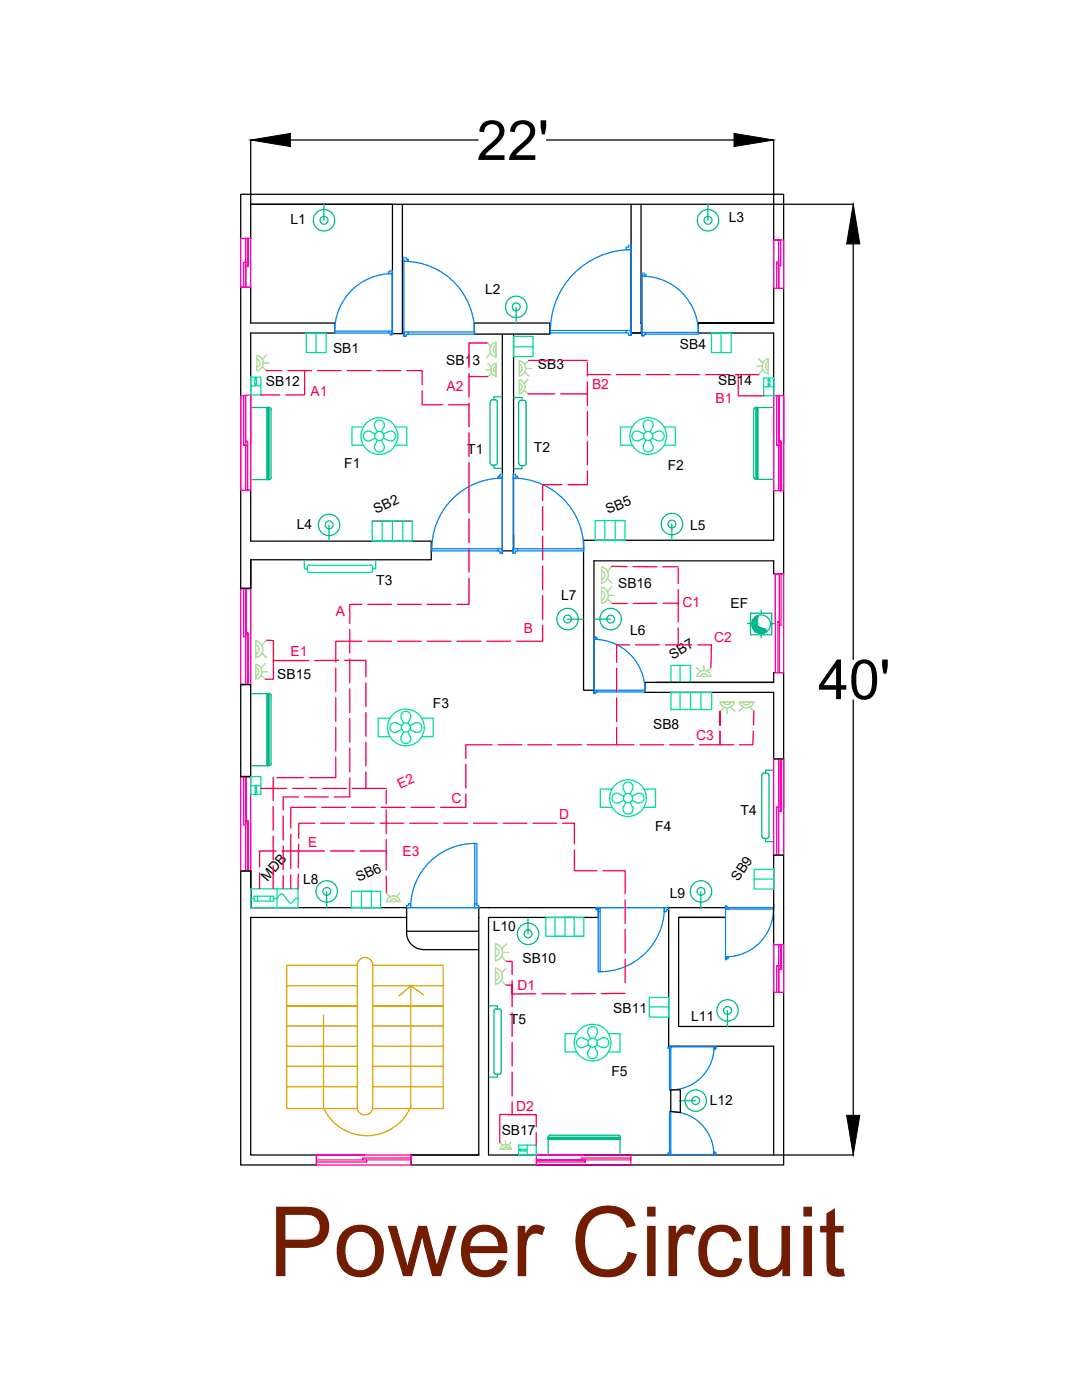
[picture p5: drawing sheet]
<svg xmlns="http://www.w3.org/2000/svg" width="216mm" height="279mm" viewBox="0 0 216 279" stroke-linecap="round" stroke-linejoin="round" font-family="sans-serif">
<!-- layer: 0 -->
<g fill="none" stroke="#000" stroke-width=".25">
<path d="M48 47.6v-8.8h108.4v75.7M48 57.3v60.1M50 47.6v-6.8h104.4v23.7M50 40.8h28.3v23.7M50 57.3v7.2h16.8M80.3 40.8v21.9M125.9 40.8v23.7M127.9 40.8l.1 23.7M66.8 66.5h-16.8v41.5M94.6 64.5h15.1M100.2 66.7v41.3M102.5 66.7v43.2"/>
<path d="M125.9 66.5h2.1M139.3 64.5h15.1h-15.1M139.3 66.5h15.1v41.3M50 111.9v5.5M116.4 111.9v23.8M118.5 111.9h35.9v2.6M130.8 138.2h23.6v13.3M154.4 134.2v2h-23.6M156.4 134.2v17.3M48 173.8v58.7h15.1M50 173.8v7.3h31.1M81.1 183.1h-31.1v47.4h13.1"/>
<path d="M95.5 183.1v47.4h-13.5M107 181.1h12.4M119.4 183.1h-21.9v47.4h35.9M133.4 181.1h11.4M133.4 183.1v12.1M135.4 183.1h9.4h-9.4M135.4 183.1v12.1M154.4 183.1v21.8h-19M156.4 181.1v51.4h-74.4M133.4 204.9v3.9M135.4 208.8h19v21.7h-19"/>
</g>
<!-- layer: Wall -->
<g fill="none" stroke="#000" stroke-width=".25">
<path d="M50 27.9v12.9M57.9 27.9h37.5M109 27.9h37.5M154.4 27.9v12.9M154.4 40.8h15.9M170.3 48.7v82.9M66.8 64.5v2M80.3 62.7v3.9h-2v-2.1M94.6 64.5v2.2h15.1v-2.2M125.9 64.5v2h2.1v-2v2M139.3 64.5v2M48 117.5h2"/>
<path d="M50 108h36v3.7h-36M50 111.7v5.7h-2M50 111.7v5.7M102.5 106.7v3.2h-2.3v-1.9M118.5 111.9v25.9h-2.1v-2.1M154.4 107.8h-38v4.1M154.4 114.5h2M48 136.6h2M48 136.6h2v18.4h-2zM128.7 138.2h2.1M154.4 136.2h-25.7v1.6M154.4 134.2h2"/>
<path d="M170.3 139.7v82.9M48 155h2M154.4 151.5h2v29.6M48 173.8h2v7.3v-7.3zM156.4 170.6h-2v10.5M81.1 181.1v4.7M81.1 185.8h14.4M81.2 185.8a3.3 3.3 0 0 0 3.1 3.7M84.3 189.5h11.2M107 181.1h-11.5v2M119.4 181.1v2M133.4 181.1v2"/>
<path d="M133.4 195.2v9.7M135.4 195.2v9.7M154.4 180.4v2.7M133.4 208.8h2M133.8 217.5h1.9v4.5l-1.9-.2zM63.1 230.5v2M95.5 230.5h-13.5v2M133.4 230.5h2M154.4 230.5h15.9"/>
</g>
<path d="M50 27.9l7.9-1.3v2.7zM146.5 26.6l7.9 1.3-7.9 1.4zM170.3 40.8l1.3 7.9h-2.7zM168.9 222.6h2.7l-1.3 7.9z" fill="#000" stroke="#000" stroke-width=".2"/>
<!-- layer: Stairs -->
<g fill="none" stroke="#dda500" stroke-width=".25">
<path d="M57.2 192.7h14.1v28.5h-14.1zM57.2 196.7h14.1M71.3 192.6a1.55 1.55 0 0 1 1.5-1.5 1.55 1.55 0 0 1 1.6 1.5M74.4 192.7h14v28.5h-14M74.4 196.7h14M74.4 192.7v28.5M79.6 198.8l2.4-2.1v24M82 196.7l2.6 1.9M57.2 200.7h14.1h-14.1M57.2 200.7h14.1M57.2 204.8h14.1M57.2 208.8h14.1"/>
<path d="M57.2 212.8h14.1M57.2 216.9h14.1M64.5 202.6v18.6M74.4 200.7h14zM74.4 204.8h14M74.4 208.8h14M74.4 212.8h14M74.4 216.9h14M71.3 221.2a1.59 1.59 0 0 0 1.5 1.3 1.59 1.59 0 0 0 1.6-1.3M82 220.7a9.5 9.5 0 0 1-8.5 5.9 9.5 9.5 0 0 1-8.9-5.4"/>
</g>
<!-- layer: Windows -->
<g fill="none" stroke="#ff00bf" stroke-width=".25">
<path d="M48 57.3h2M49.1 52.4h-.5h.5h-.5v4.9M49.4 47.6v5.6v-5.6v5.6h-.3M50 47.6h-2v9.7h2v-9.7h-.9v9.7v-4.6M154.4 47.9h2v9.6h-2v-9.6h1v9.6v-4.8h-.4M155.4 52.3h-.4v5.2M155.8 47.9v5.1h-.4M48.6 78.9v10h.5M49.1 78.9v18.9h.9M50 78.8l-2 .2v18.8h2v-19v9.6M155 79v9.9h.4M155.4 79v18.9v-18.9v9.4"/>
<path d="M156.4 79h-2v18.9h2v-18.9v9.4M49.1 88.1h.3v9.7M155.4 88.1h.4v9.8M48 117.5h2v19.1h-2zM48.6 117.5v9.6h.5M50 117.5v18.8M154.7 114.5h1.7v19.7h-1.7v-19.7v10M155.9 114.5v10.3h-.4M49.1 126.7v-9.2v19.1h.3v-.3M49.1 126.3h.3M49.4 126.3v10zM155.2 124.1v10.1"/>
<path d="M155.5 124.1h-.3h.3M155.5 124.5v-10v19.7M48 155h2v18.8h-2zM48.6 155v9.6h.5M154.4 151.5h2v19.1h-2zM155.8 151.5v10.4v-10.4v10.4v-10.4v10.4v-10.4v10.4h-.4M156.4 151.5v9.6M49.1 164.3v-9.3v18.8M49.1 163.8h.3M49.4 163.8v10zM50 164.3v9.5M155 170.6v-9.5h.4v-9.6v19.1"/>
<path d="M155 161.1h.4M154.4 188.3v9.7h2v-9.5h-2h1v9.5v-4.9M155.4 192.7h-.4h.4h-.4h.4h-.4h.4h-.4h.4h-.4v5.3M155.8 188.5v5v-5v5h-.4M63.1 230.5v2h18.9v-2h-18.9h9.7M63.1 231.9h10M73.1 231.9v-.4v.4M82 230.5v1h-18.9M82 231.1h-9.6v.4M107 230.5v2h18.9v-2h-18.9h9.4M107 231.9h9.8M116.4 231.5h-9.4h18.9"/>
<path d="M116.8 231.5v.4zM125.9 231.1h-9.9v.4"/>
</g>
<!-- layer: Doors -->
<g fill="none" stroke="#007fff" stroke-width=".25">
<path d="M77.8 53.9v.4h-.3v.3h.7v-.7M80.6 51.3v.9h.9v-.5h-.4v-.4M125.5 48.9v.4h-.5v.5h.9v-.9M125.9 49.8v17.1v-.9h-.9l-.1 .4 .5 .1v.5l.5-.1M125.9 49.8a16.1 16.1 0 0 0-16.1 16.6M128.1 54.4v.7h.7v-.3h-.3v-.4M66.7 66.1h10.8M66.7 66.5h10.8M66.8 66.4a11.5 11.5 0 0 1 11.4-11.8v12.2v-.7h-.7v.4h.3v.3h.4M81.5 66.3h13.1M81.5 66.7h13.1M94.7 66.7a14.1 14.1 0 0 0-14.1-14.5v14.9v-.8h.9v.4h-.4v.4h-.5"/>
<path d="M109.8 66h15.2M109.8 66.4h15.1M128.8 66.7h10.5M128.8 66.3h10.5M139.3 66.7a11.2 11.2 0 0 0-11.2-11.6v11.9v-.7h.7v.4h-.3v.4l-.3-.1M99.8 94.6v.4h-.4v.5h.8v-.9M100.2 95.5v14.9v-.9h-.8l-.1 .4 .5 .1v.4h.4M100.3 95.4a14.1 14.1 0 0 0-14.1 14.5h13.1M102.4 94.6v.9h.9v-.5h-.4v-.4M102.4 95.5v14.9v-.9h.9v.4l-.4 .1v.4h-.5M102.4 95.4a14.1 14.1 0 0 1 14.1 14.5h-13.2M86.2 109.5h13.2"/>
<path d="M103.3 109.5h13.2M118.5 127v.6h.7v-.3h-.4v-.3M119.2 137.8h9.5M119.2 138.1h9.5M128.7 138a10.1 10.1 0 0 0-10.2-10.4v10.8v-.6h.7v.3h-.3v.3h-.4M94.7 168.3v12M81.5 180.3h.4v.8h-.8v-.4h.4zM95.2 180.3l-.1-12a12.8 12.8 0 0 0-13.2 12.8h13.6h-.8v-.8h.5v.4h.4l-.1 .4M119.4 181.9v12.1M119.7 181.9v12.1M132.5 181.1h-13.6h.8v.8h-.3l-.1-.3h-.4v-.4M132.6 181.1a12.8 12.8 0 0 1-13.2 12.8"/>
<path d="M133.3 181.1h-.8v.8h.5v-.4h.3M144.8 191.6v-.6h.5v.3h-.3v.3M144.8 180.8h.3v.3h.3l-.1 .3h-.5v-.6v10.2a9.5 9.5 0 0 0 9.5-9.9M145.3 181.4h9M145.4 181.1h8.9M133.3 208.9v.3h.3v.3h.2v-.6h-.5h9.2a8.6 8.6 0 0 1-8.9 8.6v-8M133.8 209.5v8M143 208.9h-.5v.6h.2v-.3h.3M133.3 230.4v-.3h.2l.1-.2h.2v.5h-.5h9.1M133.6 229.9v-8.1a8.6 8.6 0 0 1 8.8 8.6M133.8 221.8v8.1M142.9 230.1h-.3v-.2h-.2v.5h.5"/>
</g>
<!-- layer: Electrical layout -->
<g fill="none" stroke="#00dda5" stroke-width=".25">
<path d="M50 75.3h2.1v3.5h-2.1zM50 77h2.1M50.8 75.5h.4v1.3h-.4zM50.8 76.6h.4M50.8 75.7h.4M51 75.3v.2M51 76.8v.2M61.1 66.5h4v3.9h-4zM63.1 66.5v3.9M102.4 69.2h4v-2.1h-3.9v4.1h3.9v-2M142 66.5h3.9v3.9h-3.9zM143.9 66.5v3.9"/>
<path d="M152.4 75.4h2v3.6h-2zM152.4 77.2h2M153.3 75.7h.3v1.3h-.3zM153.3 76.8h.3M153.3 75.9h.3M153.4 75.4v.3M153.4 77v.2M72.5 85.2h-2.3v3.7h2.3M74.9 86.6l-1-.5a.99 .99 0 0 0-1.4 .9 .99 .99 0 0 0 1.4 .9l1-.4M75.3 87.8l-.5 1a.99 .99 0 0 0 .9 1.4 .99 .99 0 0 0 .9-1.4l-.5-1M76.1 86.2l.5-1a.99 .99 0 0 0-.9-1.4 .99 .99 0 0 0-.9 1.4l.5 1M76.5 87.5l1 .4"/>
<path d="M77.5 86.1l-1 .5M77.6 86.1a.99 .99 0 0 1 1.3 .9 .99 .99 0 0 1-1.3 .9M78.9 85.2h2.3v3.7h-2.3M126.1 85.2h-2.3v3.7h2.3M128.5 86.6l-1-.5a.99 .99 0 0 0-1.4 .9 .99 .99 0 0 0 1.4 .9l1-.4M128.9 87.8l-.5 1a.99 .99 0 0 0 .9 1.4 .99 .99 0 0 0 1-1.4M129.7 87.8l.5 1.1M130.1 86.6l1.1-.5a.99 .99 0 0 1 1.3 .9 .99 .99 0 0 1-1.3 .9l-1.1-.4M130.2 85.2l-.5 1M130.3 85.2a.99 .99 0 0 0-1-1.4 .99 .99 0 0 0-.9 1.4l.5 1M132.4 85.2h2.4v3.7h-2.3M60.7 111.8v1.7h.6"/>
<path d="M61.3 113.9l.1 .2 .3 .2h12.2M61.7 112.8h12.2M61.7 112.8l-.3 .2-.1 .9M74 112.8h.2l.2 .4M74.3 104h6.1v4h-6.1zM74.3 104h7.9M74.3 113.2v.7M74.4 113.9l-.2 .3-.2 .1M75 111.8v1.7h-.7M75.2 108h2M76.3 104v4M78.3 104v4"/>
<path d="M80.4 104h1.8v4h-3M120.7 103.9v4M122.8 103.9v4M124.5 107.9h.2v-4h-5.9v4h5.9M133.9 132.8h3.9v3.4h-3.9zM133.9 138.2h3.9v3.4h-3.9zM135.7 132.8v3.4h4.2M135.7 138.2v3.4M137.8 138.2h2.1v3.4M139.9 138.2h2.1v3.4h-4.2M50 155h2.1v3.5h-2.1zM50 156.8h2.1"/>
<path d="M50.9 157h.3v1.3h-.3zM50.9 157.2h.3M50.9 158.1h.3M51.1 156.8v.2M51.1 158.3v.2M77.8 143.3h-2.3v3.7h2.3M80 143.3l.5 1.1M80.1 147a.99 .99 0 0 0 .9 1.4 .99 .99 0 0 0 .9-1.4M80.1 143.3a.99 .99 0 0 1 .9-1.4 .99 .99 0 0 1 .9 1.4M80.1 144.8l-.9-.5a.99 .99 0 0 0-1.4 .9 .99 .99 0 0 0 1.4 .9l.9-.5M80.5 146l-.5 1M81.4 146l.5 1"/>
<path d="M81.8 144.8l1-.5a.99 .99 0 0 1 1.4 .9 .99 .99 0 0 1-1.4 .9l-1-.5M81.9 143.3l-.5 1.1M84.1 143.3h2.3v3.7h-2.3M122.2 157.5h-2.4v3.6h2.4M123.5 158.4l1 .5M123.5 158.4a.99 .99 0 0 0-1.4 .9 .99 .99 0 0 0 1.4 .9M124.4 157.5l.5 1M124.4 157.5a.99 .99 0 0 1 .9-1.4 .99 .99 0 0 1 .9 1.4l-.5 1M124.5 159.7l-1 .5M126.1 159.7l1 .5M127.1 158.4l-1 .5M127.1 158.4a.99 .99 0 0 1 1.4 .9 .99 .99 0 0 1-1.4 .9"/>
<path d="M128.5 157.5h2.3v3.6h-2.3M50 177.4h9.5v3.7h-9.5zM50.1 179.3h.6M50.7 178.9h3.9v.9h-3.9zM51.4 178.9v.9M53.9 178.9v.9M55.3 177.4v3.7M59.5 179.3l-.5 .1-.7 .7-.4 .2-1.4-1.8-.3-.1a.79 .79 0 0 0-.7 .6l-.3 .3h-.6M70.1 177.9h5.8v3.2h-1.8v-3.2h-2v3.2h-2zM124.4 161.1a.99 .99 0 0 0 .9 1.4 .99 .99 0 0 0 .9-1.4M124.9 160.1l-.5 1M125.7 160.1l.5 1"/>
<path d="M150.5 173.5h3.9v3.9h-3.9zM150.5 175.4h3.9M70.1 181.1h5.8M110.7 183.1v3.8h2.1v-3.8h1.8v3.8h1.9v-3.8h-7.6v3.8h7.6M129.6 199.1h3.8v3.9h-3.8zM133.4 199.1v3.9M115.1 206.3h-2.3v3.6h2.3M116.4 207.2l1 .5M116.4 207.2a.99 .99 0 0 0-1.4 .9 .99 .99 0 0 0 1.4 .9M117.4 208.5l-1 .5M117.8 208.9l-.5 1a.99 .99 0 0 0 .9 1.4 .99 .99 0 0 0 1-1.4l-.6-.9M117.8 207.3l-.5-1a.99 .99 0 0 1 .9-1.4 .99 .99 0 0 1 1 1.4l-.6 1"/>
<path d="M119.1 208.5l1 .5M120.1 207.2l-1 .5M120.1 207.2a.99 .99 0 0 1 1.4 .9 .99 .99 0 0 1-1.4 .9M121.4 206.3h2.3v3.6h-2.3M129.6 201h3.8M103.5 228.5h3.5v2h-3.5zM103.5 229.5h.2M103.7 229.4h1.3v.3h-1.3zM103.9 229.4v.3M104.8 229.4v.3M105 229.5h.2M105.2 228.5v2"/>
<circle cx="75.7" cy="87" r="3.7"/>
<circle cx="75.7" cy="87" r=".91"/>
<circle cx="129.3" cy="87" r="3.7"/>
<circle cx="129.3" cy="87" r=".91"/>
<circle cx="81" cy="145.2" r="3.7"/>
<circle cx="81" cy="145.2" r=".91"/>
<circle cx="125.3" cy="159.3" r="3.7"/>
<circle cx="125.3" cy="159.3" r=".91"/>
<circle cx="118.2" cy="208.1" r="3.7"/>
<circle cx="118.2" cy="208.1" r=".91"/>
</g>
<!-- layer: Text -->
<g fill="none" stroke="#00b88a" stroke-width=".25">
<path d="M64.6 40.8v3.2M141.3 40.8v3.2M98.8 79.8l-.8 .1-.2 .3M98.9 79.8l.3 .2 .1 .2M100.2 79.2h-1.7v.6M102.5 79.3h1.7v.6M103 61.3v3.1M103.9 79.9h.6M103.9 79.9l-.3 .2-.1 .2M104.6 79.9h.2l.2 .4M50.2 81.3h3.5l.2 .1 .2 .3M50.2 95.7h3.5"/>
<path d="M53.5 81.3v14.4h-.3v-14.4h.5v14.4M54.1 81.7v13.6M54.1 95.3l-.2 .4h-.2M97.8 80.2v12.2M97.8 92.4l.1 .2 .3 .2M98.2 92.8h.6M98.5 92.8v.7h1.7M99.2 80.2v12.2M99.3 92.4l-.2 .3-.2 .1M103.5 80.3v12.2l.2 .4h.2M104.2 92.9v.7h-1.7M105 80.3v12.2l-.2 .4h-.9"/>
<path d="M150.4 81.7v13.6M150.4 95.3l.1 .2 .3 .2M150.8 81.3h3.4M150.8 81.3l-.3 .2-.1 .2M151 81.3v14.4h.2v-14.4h-.4v14.4h3.4M65.6 104.8v3.2M134.1 104.6v3.2M50.2 138.4h3.5M53.5 138.4v14.4h-.3v-14.4h.5v14.4h-3.5M53.7 138.4h.2l.2 .4M54.1 138.8v13.6M113.2 123.6h3.2"/>
<path d="M118.6 123.6h3.2M149.2 124.5h.6M149.8 122.4h4.2v4.3h-4.2zM151.3 122.9a2.34 2.34 0 0 0-.1 2.1l.5 .3a1.12 1.12 0 0 1 1.1 .6v.3M151.9 121.8v.6M151.9 126.7v.6M154 124.5h.7M54.1 152.4l-.2 .3-.2 .1M152 154.7l.1-.2a1.08 1.08 0 0 1 1.1-.1l.2 .3M152 154.7v12.2l.2 .3 .2 .1M153.4 154.7v12.2l-.2 .3-.2 .1M154.4 153.7h-1.6v.6"/>
<path d="M65.2 177.9v3.2M139.9 177.9v3.2M152.4 167.3h.6M152.8 167.3v.7h1.6M105.4 183.2v3.2M97.6 200.7h1.7v.7M98.6 214l.2 .3 .8 .1 .2-.1 .2-.3M98.6 201.8v12.2M99 201.4h.6M99 201.3l-.4 .2v.2M99.3 214.4v.6h-1.7M99.6 201.3l.2 .1 .2 .3"/>
<path d="M100 201.8v12.2M135.6 219.7h3.2M145.1 201.7v3.2M109.4 227.2h14.3v.2h-14.3v-.5h14.3v3.5M109.8 226.6h13.5M109.8 226.5l-.4 .2v.2v3.5M123.4 226.5l.2 .1 .2 .3"/>
<circle cx="64.6" cy="44" r=".78"/>
<circle cx="64.7" cy="44" r="2.14"/>
<circle cx="141.3" cy="44" r=".78"/>
<circle cx="141.3" cy="44" r="2.14"/>
<circle cx="103" cy="61.2" r="2.14"/>
<circle cx="103" cy="61.2" r=".78"/>
<circle cx="65.7" cy="104.8" r="2.14"/>
<circle cx="65.7" cy="104.8" r=".78"/>
<circle cx="134.1" cy="104.6" r="2.14"/>
<circle cx="134.1" cy="104.6" r=".78"/>
<circle cx="113.2" cy="123.5" r="2.14"/>
<circle cx="113.2" cy="123.5" r=".78"/>
<circle cx="121.8" cy="123.5" r=".78"/>
<circle cx="121.8" cy="123.5" r="2.14"/>
<circle cx="151.9" cy="124.6" r="1.84"/>
<circle cx="65.2" cy="177.9" r="2.14"/>
<circle cx="65.2" cy="177.9" r=".78"/>
<circle cx="139.9" cy="177.9" r="2.14"/>
<circle cx="139.9" cy="177.9" r=".78"/>
<circle cx="105.4" cy="186.4" r=".78"/>
<circle cx="105.4" cy="186.4" r="2.14"/>
<circle cx="138.8" cy="219.6" r=".78"/>
<circle cx="138.8" cy="219.6" r="2.14"/>
<circle cx="145.2" cy="201.7" r="2.14"/>
<circle cx="145.2" cy="201.7" r=".78"/>
</g>
<!-- layer: Power socket -->
<g fill="none" stroke="#a5dd6e" stroke-width=".25">
<path d="M51.2 71v3M51.3 71.6a.91 .91 0 0 1 .5 .9 .91 .91 0 0 1-.5 .8M51.3 70.9a1.55 1.55 0 0 1 1.2 1.6 1.55 1.55 0 0 1-1.2 1.5M52.3 73.2l.9 .8M52.5 72.5h1.1M53.1 70.9l-.8 .9M97 73.8h.9M97.1 68.3l.8 .8M97.3 72.5l.7 .7M97.9 70.5l-.8 .8M98 74.4l-.6 .7M99 68.3a1.5 1.5 0 0 0-1.3 1.5 1.5 1.5 0 0 0 1.3 1.5"/>
<path d="M99 68.3v2.9M99 72.5v2.6M99 68.9a.87 .87 0 0 0-.6 .8 .87 .87 0 0 0 .6 .9M99 73a.74 .74 0 0 0-.5 .7 .74 .74 0 0 0 .5 .7M99 72.5a1.29 1.29 0 0 0-1.1 1.3 1.29 1.29 0 0 0 1.1 1.2M103.6 78.6a1.42 1.42 0 0 0 1.2-1.4 1.42 1.42 0 0 0-1.2-1.4v2.8M103.6 72v3.1M103.6 72.7a.91 .91 0 0 1 .6 .9 .91 .91 0 0 1-.6 .8M103.6 72a1.55 1.55 0 0 1 1.3 1.5 1.55 1.55 0 0 1-1.3 1.5M103.6 76.4a.83 .83 0 0 1 .6 .8 .83 .83 0 0 1-.6 .8M104.6 77.9l.8 .7M104.7 74.3l.9 .8"/>
<path d="M104.9 73.5h1.1M105.4 75.7l-.8 .8M105.5 71.9l-.8 .9M150.9 73.1h1.1M151.4 71.6l.8 .8M152.2 73.8l-.8 .9M153.3 71.6v3M153.3 71.6a1.55 1.55 0 0 0-1.2 1.5 1.55 1.55 0 0 0 1.2 1.5M153.3 72.2a.91 .91 0 0 0-.5 .8 .91 .91 0 0 0 .5 .9M120 113.2v3.2M120 117.2v3.2M120.1 113.9a.95 .95 0 0 1 .6 .9 .95 .95 0 0 1-.6 .9"/>
<path d="M120.1 118a.95 .95 0 0 1 .6 .9 .95 .95 0 0 1-.6 .8M120.1 113.1a1.63 1.63 0 0 1 1.3 1.6 1.63 1.63 0 0 1-1.3 1.6M120.1 117.2a1.63 1.63 0 0 1 1.3 1.6 1.63 1.63 0 0 1-1.3 1.6M121.2 115.5l.9 .9M121.2 119.5l.9 .9M121.4 118.8h1.2M122.1 113l-.9 1M122.1 117.1l-.9 1M51 128.7a.99 .99 0 0 1 .7 .9 .99 .99 0 0 1-.7 .9M51 127.9v3.4M51 127.9a1.71 1.71 0 0 1 1.4 1.7 1.71 1.71 0 0 1-1.4 1.6M51 132.6a1.5 1.5 0 0 1 1.3 1.4 1.5 1.5 0 0 1-1.3 1.5z"/>
<path d="M51 133.2a.91 .91 0 0 1 .6 .9 .91 .91 0 0 1-.6 .8M52.1 134.7l.8 .9M52.3 130.3l.9 1M52.3 134.1h1.1M52.9 132.5l-.8 .9M53.2 127.8l-.9 1M139 133.3l.8 .7M139.1 135h2.7M139.1 135a1.42 1.42 0 0 1 1.4-1.2 1.42 1.42 0 0 1 1.4 1.2M139.7 135a.83 .83 0 0 1 .8-.5 .83 .83 0 0 1 .8 .5M140.4 132.8v1.1M141.8 133.2l-.7 .8"/>
<path d="M143.7 140.1h2.9M143.7 140.1a1.46 1.46 0 0 0 1.4 1.2 1.46 1.46 0 0 0 1.5-1.2M144.3 140.1a.87 .87 0 0 0 .8 .5 .87 .87 0 0 0 .8-.5M144.5 141.2l-.8 .8M145.1 141.3v1.1M145.8 141.1l.9 .8M147.5 140.1h2.9M147.5 140.1a1.46 1.46 0 0 0 1.5 1.2 1.46 1.46 0 0 0 1.4-1.2M148.1 140.1a.87 .87 0 0 0 .8 .6 .87 .87 0 0 0 .8-.6M148.3 141.1l-.8 .8M149.6 141.1l.8 .8M77.1 178.3l.8 .7"/>
<path d="M77.2 179.9a1.33 1.33 0 0 1 1.3-1.1 1.33 1.33 0 0 1 1.3 1.1M77.2 179.9h2.6M77.8 179.9a.78 .78 0 0 1 .7-.5 .78 .78 0 0 1 .8 .5M79.8 178.2l-.7 .8M98.9 193.2a1.67 1.67 0 0 1 1.3 1.6 1.67 1.67 0 0 1-1.3 1.7v-3.2M98.9 189.1a.99 .99 0 0 1 .6 .9 .99 .99 0 0 1-.6 .9M98.9 193.9a.99 .99 0 0 1 .6 .9 .99 .99 0 0 1-.6 .9M98.9 188.4a1.71 1.71 0 0 1 1.4 1.7 1.71 1.71 0 0 1-1.4 1.6zM100 195.6l.9 1M100.1 190.8l.9 1.1M100.2 190.1h1.3M101 193.3l-1 .8"/>
<path d="M101 188.4l-.9 .9M99.7 228l.7 .6M99.8 229.4h2.2M99.8 229.3a1.12 1.12 0 0 1 1.1-.9 1.12 1.12 0 0 1 1.1 .9M100.3 229.3a.66 .66 0 0 1 .6-.4 .66 .66 0 0 1 .6 .4M100.9 227.6v.8M102 228l-.6 .6"/>
</g>
<!-- layer: Text -->
<g fill="#00b88a" stroke="#00b88a" stroke-width=".2">
<path d="M151 123l.3-.1-.1 .1z"/>
<path d="M151.5 126.4h.8z"/>
<path d="M151 123l.2 .1v-.1zM150.7 123.1l.3-.1 .2 .1z"/>
<path d="M150.7 123.1l.4 .3 .1-.3zM150.7 123.1l.4 .3h-.6z"/>
<path d="M150.5 123.4h.6zM150.5 123.4h.6z"/>
<path d="M150.5 123.4l.5 .3 .1-.3zM150.5 123.4l.5 .3h-.7z"/>
<path d="M150.3 123.7l.7 .2v-.2zM150.3 123.7l.7 .2h-.8z"/>
<path d="M150.2 123.9l.8 .1zM150.2 123.9l.8 .1z"/>
<path d="M150.2 124l.8 .2v-.2zM150.2 124l.8 .2h-.9z"/>
<path d="M150.1 124.2l.9 .3v-.3zM150.1 124.2l.9 .3h-.9z"/>
<path d="M150.1 124.5l.9 .1v-.1zM150.1 124.5l.9 .1h-.9z"/>
<path d="M150.1 124.6l1 .2-.1-.2zM150.1 124.6l1 .2h-1z"/>
<path d="M150.1 124.8l1.1 .1-.1-.1zM150.1 124.8l1.1 .1h-1.1z"/>
<path d="M150.1 124.9l1.1 .1zM150.1 124.9l1.1 .1z"/>
<path d="M150.1 125l1.4 .1-.3-.1zM150.1 125l1.4 .1h-1.4z"/>
<path d="M150.1 125.1l1.6 .2-.2-.2zM150.1 125.1l1.6 .2h-1.5z"/>
<path d="M150.2 125.3h1.6zM150.2 125.3h1.6z"/>
<path d="M150.2 125.3l2.1 .1-.5-.1zM150.2 125.3l2.1 .1h-2z"/>
<path d="M150.3 125.4l2.2 .1zM150.3 125.4l2.2 .1z"/>
<path d="M150.3 125.5l2.3 .1zM150.3 125.5l2.3 .1z"/>
<path d="M150.4 125.6l2.3 .1-.1-.1zM150.4 125.6l2.3 .1h-2.3z"/>
<path d="M150.4 125.7l2.4 .2-.1-.2zM150.4 125.7l2.4 .2h-2.2z"/>
<path d="M150.6 125.9h2.2zM150.6 125.9h2.2z"/>
<path d="M150.6 125.9l2.2 .2v-.2zM150.6 125.9l2.2 .2h-2z"/>
<path d="M150.8 126.1l2 .1zM150.8 126.1l2 .1z"/>
<path d="M151 126.2h1.8zM151 126.2h1.6z"/>
<path d="M151.1 126.2h1.5zM151.1 126.2l1.4 .1z"/>
<path d="M151.3 126.3h1.2zM151.3 126.3l1 .1z"/>
<path d="M151.5 126.4h.7zM151.7 126.4h.5z"/>
</g>
<!-- layer: Main ware -->
<g fill="none" stroke="#ff003f" stroke-width=".25">
<path d="M52.1 78.8h3.7M53.2 74h3M57.4 74h4.8M60.8 74v4.8h-3.8M63.4 74h4.7M69.3 74h4.7M75.2 74h4.8M81.1 74h3.1v2.8M84.2 78v2.8h4.1M93.6 74.5v4.7M93.6 75.1h3.8M97.2 68.5h-3.6v4.8"/>
<path d="M105.4 78.6h5.3M105.5 71.9h5.3M111.9 78.6h5.3M112 71.9h5.2M117.2 72.3v2.7M117.2 76.2v4.7M117.2 74.8h4.6M123 74.8h4.7M128.9 74.8h4.8M134.9 74.8h4.7M140.8 74.8h4.8M146.8 74.8h4.6"/>
<path d="M147.3 74.8v4.2h5.1M89.5 80.8h4.1M93.6 92.3v10.1M93.6 80.4v4.8M93.6 86.4v4.7M112.1 96.7h-3.8v3.2M117.2 94v2.7h-3.9M117.2 82.1v4.8M117.2 88.1v4.7M74.3 104h3.4M78.9 104h3.3M93.6 115.4v5.2h-2.4"/>
<path d="M93.6 103.5v4.8M93.6 109.5v4.7M108.3 101.1v4.7M108.3 107v4.8M108.3 112.9v4.8M108.3 118.9v4.7M122.1 113l3 .1M126.3 113.1h4.7M132.2 113.1h3.1M135.3 113.4v3.1M135.3 117.6v6.5M53.2 127.8h1.4v4"/>
<path d="M61.6 131.8h-7v3.8h-1.7M67 133.3v4.7M67 139.2v4.8M67.5 131.8h-4.7M68.7 131.8h4.3v3.3M69.8 125.6v4.7M69.8 131.5v4.8M69.8 137.5v4.7M72.2 120.6h-2.4v3.8M72.2 128h-5.2v4.1M73 136.3v4.7M73.4 120.6h4.7"/>
<path d="M73.4 128h4.7M79.3 120.6h4.8M79.3 128h4.8M85.2 120.6h4.8M85.2 128h4.8M91.2 128h4.8M97.1 128h4.8M108.3 124.8v3.2h-5.2M122.1 120.4h3.1M123 133.4v4.7M123 139.3v4.7M125.6 128.7h-2.6v3.5"/>
<path d="M126.8 128.7h4.8M131.1 120.4h-4.7M132.3 120.4h3M135.3 125.3v3.4h-2.6M135.3 128.7h2.7M139.2 128.7h2.8l-.2 4.5M52.1 157.4h5.1M54.5 155.2v4.6M55.3 155.2h5.2M58.4 157.4h4.7M59.6 159h-3.1v2.7M60.8 159h4.7"/>
<path d="M64.3 157.4h4.8M67 151.1v4.1h-5.3M67 145.2v4.7M69.8 155.2v3.8h-3.1M69.8 143.4v4.7M69.8 149.3v4.8M70.3 157.4h6.8M73 142.2v4.7M73 148.1v4.8M73 154.1v3.3M77.1 157.7v2.7M92.9 158.5v2.6h-5"/>
<path d="M92.9 152.5v4.8M98.2 148.6h-5.3v2.7M99.4 148.6h4.7M105.3 148.6h4.8M111.2 148.6h4.8M117.2 148.6h9.3M123 145.2v3.4M127.7 148.6h4.7M133.6 148.6h4.8M139.6 148.6h4.1v-2.7v2.7h2.7M143.7 144.7v-2.7v2.7M150.3 145.9l-.1 2.7h-2.6"/>
<path d="M150.4 141.9v2.8M51.8 174.2v3.2M54.5 161v4.7M54.5 166.9v4.7M54.5 172.8v4.6M55.1 169.8h-3.3v3.2M56.3 169.8h8.5M56.5 162.9v4.7M56.5 168.8v4.8M56.5 174.8v2.6M58 166.5v6.9M58 174.6v2.8"/>
<path d="M59.5 174.4v3M59.6 168.5l-.1 4.7M62.8 164.3h-3.2v3M63 161.1h-5v4.2M64 164.3h4.7M64.2 161.1h4.7M65.9 169.8h4.8M69.9 164.3h4.8M70.1 161.1h4.8M71.9 169.8h5.2M75.8 164.3h4.8M76.1 161.1h4.7"/>
<path d="M77.1 161.6v4.8M77.1 167.6v6.1M77.1 174.8v3.5M81.8 164.3h5.6M82 161.1h4.7M88.5 164.3h4.8M94.5 164.3h4.7M100.4 164.3h4.7M106.3 164.3h4.8M112.3 164.3h2.3v4.1M114.6 169.6v4.2h4.5M120.3 173.8h4.4v4.6"/>
<path d="M124.7 179.6v4.7M100.9 196.6h1.3M101 191.9h1.2v2.6M102.2 195.7v2.7v-1.9M106.9 198.3l-4.7 .1v2.5M108.1 198.3h4.7M118.8 198.3h-4.8M124.7 185.5v4.7M124.7 191.4v4.6M124.7 198.2l-4.7 .1M102.2 219.9v2.6l-2.5-.1v5.6M102.2 202.1v4.7"/>
<path d="M102.2 208v4.8M102.2 214v4.7M102.2 222.5h4.8v2.4M107 226.1v2.4"/>
</g>
<text font-size="19.4" fill="#721c00" x="53.6" y="254.7">Power Circuit</text>
<g font-size="11">
<text x="95.1" y="31.9">22'</text>
<text x="163.3" y="139.5">40'</text>
</g>
<g font-size="2.8">
<text x="57.9" y="44.7">L1</text>
<text x="145.4" y="44.4">L3</text>
<text x="96.8" y="58.6">L2</text>
<text x="66.4" y="70.4">SB1</text>
<text x="135.7" y="69.7">SB4</text>
<text x="53.1" y="77">SB12</text>
<text x="89.1" y="72.9">SB13</text>
<text x="107.3" y="73.6">SB3</text>
<text x="143.3" y="76.8">SB14</text>
<text x="68.7" y="93.3">F1</text>
<text x="93.2" y="90.6">T1</text>
<text x="106.5" y="90.3">T2</text>
<text x="133.3" y="93.7">F2</text>
<text x="59.3" y="105.6">L4</text>
<text x="75.1" y="102.6" transform="rotate(-25 75.1 102.6)">SB2</text>
<text x="121.4" y="102.6" transform="rotate(-23 121.4 102.6)">SB5</text>
<text x="137.7" y="105.8">L5</text>
<text x="75.1" y="116.8">T3</text>
<text x="112" y="119.7">L7</text>
<text x="123.3" y="117.4">SB16</text>
<text x="145.8" y="121.4">EF</text>
<text x="125.7" y="126.7">L6</text>
<text x="134.2" y="131.7" transform="rotate(-31 134.2 131.7)">SB7</text>
<text x="55.3" y="135.5">SB15</text>
<text x="86.4" y="141.3">F3</text>
<text x="130.3" y="145.6">SB8</text>
<text x="130.8" y="165.8">F4</text>
<text x="147.8" y="162.7">T4</text>
<text x="53.4" y="176" transform="rotate(-49 53.4 176)">MDB</text>
<text x="60.5" y="176.4">L8</text>
<text x="71.6" y="176.1" transform="rotate(-25 71.6 176.1)">SB6</text>
<text x="133.7" y="179.2">L9</text>
<text x="147.4" y="176" transform="rotate(-57 147.4 176)">SB9</text>
<text x="98.3" y="185.8">L10</text>
<text x="104.3" y="192.1">SB10</text>
<text x="122.4" y="202.1">SB11</text>
<text x="137.9" y="203.7">L11</text>
<text x="101.8" y="204.4">T5</text>
<text x="122" y="214.8">F5</text>
<text x="141.6" y="220.5">L12</text>
<text x="100.1" y="226.5">SB17</text>
</g>
<g font-size="2.8" fill="#ff003f">
<text x="118.1" y="77.6">B2</text>
<text x="62" y="79">A1</text>
<text x="89.1" y="78">A2</text>
<text x="142.8" y="80.4">B1</text>
<text x="67" y="123">A</text>
<text x="136.2" y="121.1">C1</text>
<text x="58" y="130.9">E1</text>
<text x="104.5" y="126.4">B</text>
<text x="142.5" y="128.1">C2</text>
<text x="138.9" y="147.7">C3</text>
<text x="79.9" y="157.4" transform="rotate(-25 79.9 157.4)">E2</text>
<text x="90.1" y="160.3">C</text>
<text x="111.6" y="163.4">D</text>
<text x="61.5" y="169.1">E</text>
<text x="80.3" y="170.9">E3</text>
<text x="103.3" y="197.5">D1</text>
<text x="103" y="221.7">D2</text>
</g>
</svg>
